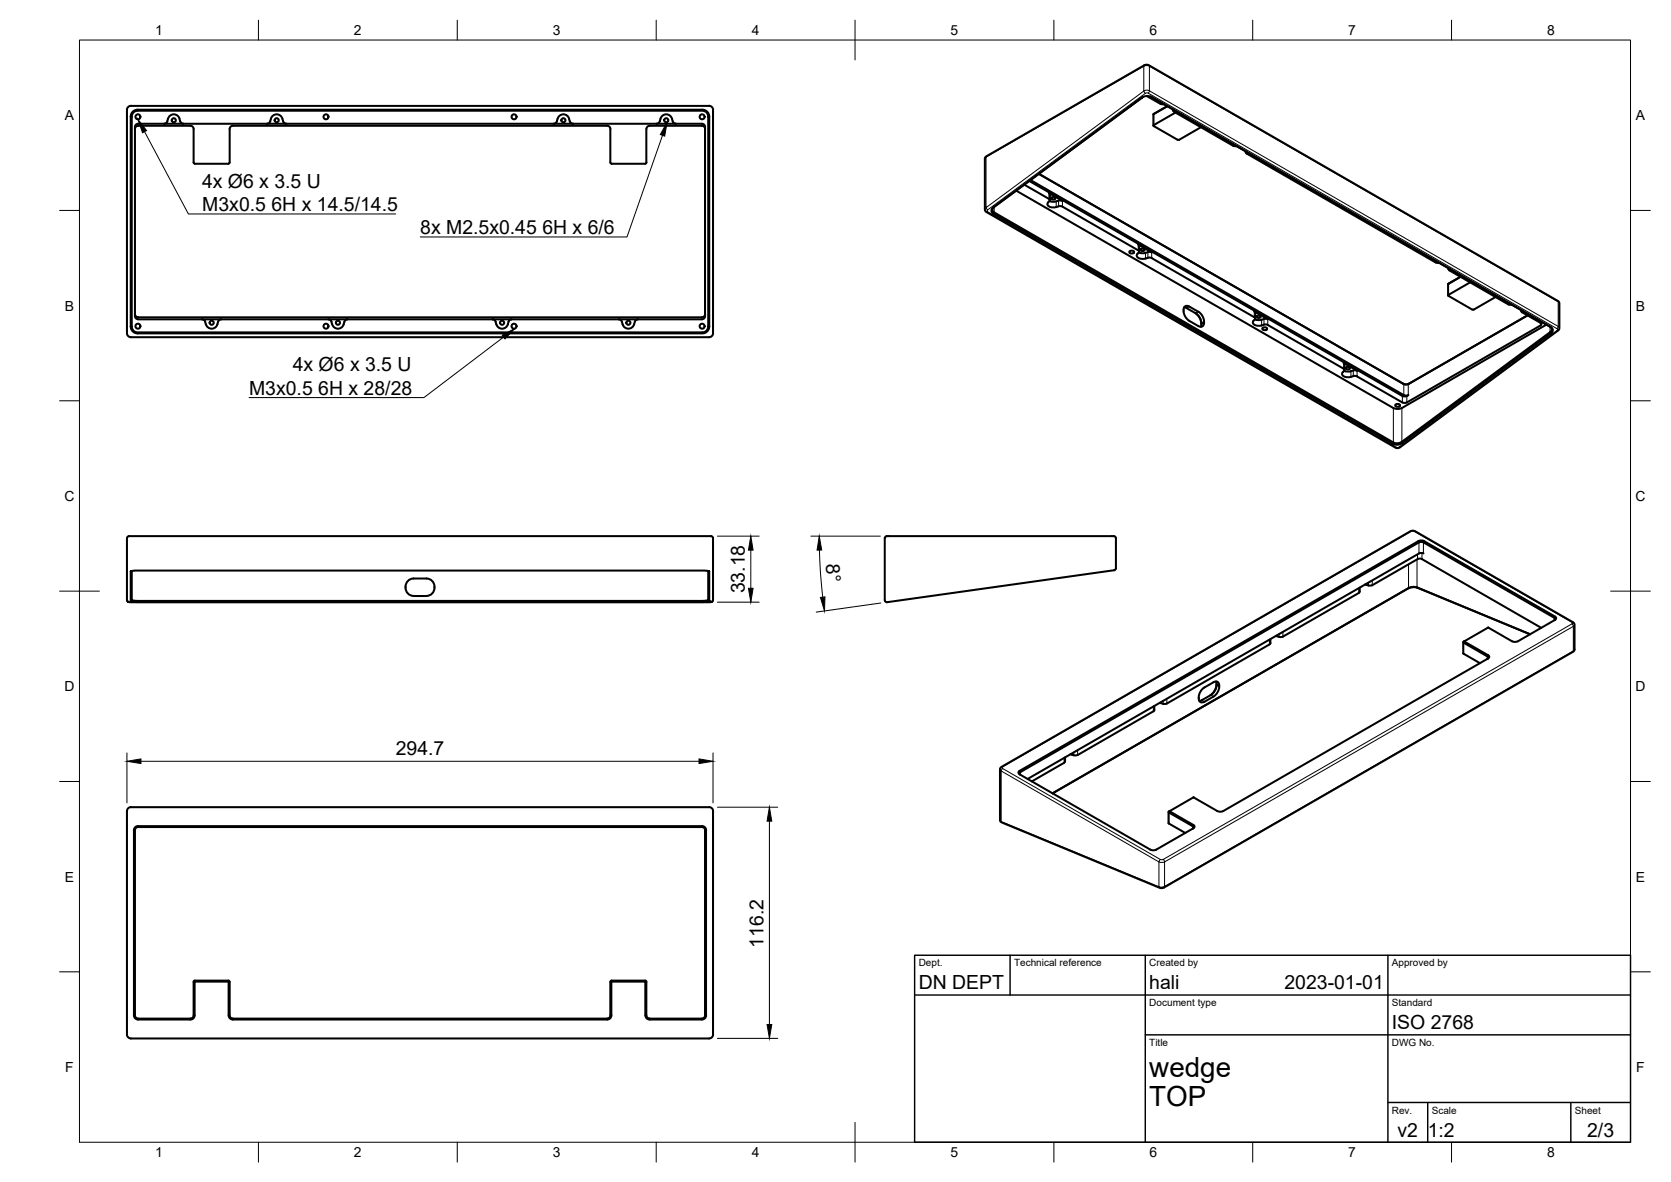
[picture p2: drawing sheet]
<svg xmlns="http://www.w3.org/2000/svg" width="420mm" height="297mm" viewBox="0 0 420 297" stroke-linecap="round" stroke-linejoin="round" font-family="sans-serif">
<!-- layer: Visible -->
<g fill="none" stroke="#000" stroke-width=".51">
<path d="M32.2 26.9l.7-.3h145.4a1.01 1.01 0 0 1 1 1v56.1a1.01 1.01 0 0 1-1 1h-145.4a1.01 1.01 0 0 1-1-1v-56.1zM33.4 28.1l1.1-.5h142.2l.5 .1 .9 .7 .2 .8-.1 53.5-.6 .7-.9 .4h-142.2l-.5-.1-.8-.6-.3-.9v-53zM33.6 28.2l.8-.4 142.7 .1 .7 .6 .3 .6-.1 53.5-.5 .6-.8 .3h-142.2l-.5-.1-.6-.4-.3-.8v-53.1zM33.9 31.9v47.5a.79 .79 0 0 0 .8 .8M41.3 31.1l.3-.1a1.16 1.16 0 0 0 .6-1.1 1.59 1.59 0 0 1 1.9-1.1 1.59 1.59 0 0 1 1.2 1.7l.3 .4 .5 .2M48.7 32.4a.79 .79 0 0 0-.8-.8h-13.2a.79 .79 0 0 0-.8 .8M48.7 32.4v8.4M57.7 32.4v8.4M71.2 30.5a1.63 1.63 0 0 0-1.6-1.8 1.63 1.63 0 0 0-1.7 1.8l-.2 .4-.5 .2M71.2 30.5l.3 .4 .5 .2M140.2 29.9a1.2 1.2 0 0 1-.7 1.1l-.3 .1M140.2 29.8a1.56 1.56 0 0 1 1.8-1 1.56 1.56 0 0 1 1.3 1.7l.3 .4 .4 .2"/>
<path d="M153.5 32.4v8.4M153.5 32.4a.79 .79 0 0 0-.8-.8h-94.2a.79 .79 0 0 0-.8 .8M162.5 32.4v8.4M165.1 31.1l.3-.1a1.2 1.2 0 0 0 .7-1.1 1.57 1.57 0 0 1 1.8-1.1 1.57 1.57 0 0 1 1.2 1.7l.3 .4 .5 .2M177.3 31.9v47.5a.79 .79 0 0 1-.8 .8M177.3 31.9a.79 .79 0 0 0-.8-.8h-141.8a.79 .79 0 0 0-.8 .8M177.3 32.4a.79 .79 0 0 0-.8-.8h-13.2a.79 .79 0 0 0-.8 .8M247.8 39.4l39.9-23 .4-.1 .7 .1 103 59.3 .3 .5v6.5l-.3 .3-39.8 29.4-1 .2-103.1-59.4-.3-.5v-12.9zM287.1 24.6h.1M287.3 24.4l-37.5 27.7-.5 .7 .1 .6 101.2 58.3h1.3l.8-.4 37.2-27.5M288.4 24.1l3.4 2 .8 .1M289.3 24.3l100.6 57.9 .5 .7v.4l-.4 .5"/>
<path d="M289.5 24.4l-1.3-.3-1.1 .5M290.1 28.6l-.1 2.9M293.5 26.7l-3.4 1.9M294.9 27.5v.2M295 27.5l.1 .5 14.9 8.6M295.6 28.3l-5.6 3.2 6.2 3.7 5.8-3.2M310.1 36.6l.8 .1M313.2 38v.3M313.3 38.1l.2 .5M313.4 38.6l47.6 27.4M48.7 40.8l.3 .3M49 41.2h8.4"/>
<path d="M57.7 40.8l-.3 .3M153.5 40.8l.3 .3M153.8 41.2h8.4M162.5 40.8l-.3 .3M250 52l-.5 .6 .1 .5 .4 .3 100.4 57.8 .9 .2 1.1-.4M255.5 47.9l94.9 54.6M257.5 46.4l6.3 3.6 .1 .1v.4M258.8 45.5l93.8 54 .6 .1 .6-.1M259.1 45.2l93.9 54.1M261.2 43.7l91.8 52.8M263.6 50.9l-.2 .2a1.31 1.31 0 0 0 1.8 1l1-.3M263.9 50.5l-.4 .4"/>
<path d="M264 50.3v-1.5l-.2-.3 3.3 2-.9-.1M264.5 49.6h.5l.3 .3-.6 .3-.4-.3zM266.2 50.4l-1.3 .3-1-.2M266.2 51.8l.9 .1 19.1 11 .2 .2-.1 .3a4.1 4.1 0 0 0 2.8-.1l.5 .1-3.4-1.9 .2 .3v1.4M33.9 78.9a.79 .79 0 0 0 .8 .8M34.7 79.7h141.8M177.3 78.9a.79 .79 0 0 1-.8 .8M284.1 63.1a.68 .68 0 0 1 1.1 .3 .68 .68 0 0 1-.7 .3 .68 .68 0 0 1-.6-.4zM286 63.8l-.2 .3a1.31 1.31 0 0 0 1.9 .9h.4M286.3 63.5l-.3 .3M286.9 62.6l.5-.1 .4 .4-.6 .2-.4-.2zM288 65l.9-.3 .7 .1 25.8 14.9"/>
<path d="M297.8 77.2l.6 .2M298.4 77.4l2.2 1.3M299 77l2.3 1.3M299 77a.94 .94 0 0 0-1.1 0 .94 .94 0 0 0-.3 1.2l.2 .9 .8 1.2 2.7 1.6M300.5 78.7l1.1 1.2 .5 1.5M300.6 78.7l1.1 1.1 .3 .9 .1 .8M301.3 78.3l1 1.1 .5 1.4M315.4 78.3l3.4 1.9-.5-.1a4.1 4.1 0 0 1-2.8 .2l.1-.4-.2-.2M315.4 78.3l.2 .3v1.4M316.1 79.4l.5-.1 .4 .4-.6 .2-.4-.2zM361 66l.9 .1M364.1 71.4v2.8"/>
<path d="M364.2 67.4v.2M364.2 71.3l-.1 .1M364.2 74.1v.2l6 3.5M364.3 67.4l.1 .5 14.9 8.6 .9 .1M367.2 69.6l-3 1.7 .2-.1M369.7 71l-5.5 3.1M370.2 77.8h.4M376 74.6l-5.4 3.2M382.5 77.9v.3M382.5 78l.2 .5 4.6 2.6 .2 .5-33.8 19.5M384.1 79.3l-30 17.2M34.7 80.2h141.8"/>
<path d="M50.8 80.2l.7 .4 .3 .9M51.8 81.5a1.49 1.49 0 0 0 1.4 1.1 1.49 1.49 0 0 0 1.5-1.1M54.8 80.8l-.1 .7M55.6 80.2l-.5 .2-.3 .4M82.6 80.2l.6 .4 .3 .9M83.5 81.5a1.49 1.49 0 0 0 1.5 1.1 1.49 1.49 0 0 0 1.4-1.1M87.4 80.2l-.3 .1a1.26 1.26 0 0 0-.7 1.2M123.9 80.2l.4 .2 .3 .4M124.6 80.8l.2 .7M124.8 81.5a1.49 1.49 0 0 0 1.4 1.1 1.49 1.49 0 0 0 1.5-1.1M128.6 80.2l-.2 .1a1.21 1.21 0 0 0-.7 1.2M155.6 80.2l.5 .2 .3 .4"/>
<path d="M156.4 80.8l.1 .7M156.6 81.5a1.49 1.49 0 0 0 1.4 1.1 1.49 1.49 0 0 0 1.4-1.1M160.4 80.2l-.3 .1a1.21 1.21 0 0 0-.7 1.2M302.1 81.5l-.2 .6M302.7 80.8a.94 .94 0 0 1-.2 1.1 .94 .94 0 0 1-1.2 0M315.5 80.3l-.5 .6a1.31 1.31 0 0 0 1.9 1l1.2-.4 .7 .2 19 10.9 .2 .2v.4M317.6 82.3a.68 .68 0 0 1 1 .4 .68 .68 0 0 1-.7 .3 .68 .68 0 0 1-.5-.5zM338 93.2l-.5 .6a1.31 1.31 0 0 0 1.8 1l.4-.1M338.1 93v-1.5l-.3-.3 3.4 2M338.6 92.3l.5-.1 .3 .4-.6 .2-.4-.2zM341.2 94.6l11.4 6.5 .6 .2 .6-.2M341.2 94.6l-.7-.1-.8 .2"/>
<path d="M341.2 93.2l-.4-.2a4.2 4.2 0 0 1-2.8 .2M352.8 96.4l.8 .2 .7-.2M353 96.5l.6 .2 .5-.2M353 99.3l.6 .1 .5-.1-.4 .2M388.8 81.6l-36.3 20.9-.9 .3-1.2-.3M389.7 83.5l-37.2 27.5M389.7 83.5h.1M389.7 82.1l.5 .6-.1 .4-.4 .4M390 83.8h-.1M351 101.6a.68 .68 0 0 1 1 .4 .68 .68 0 0 1-.6 .3 .68 .68 0 0 1-.6-.5zM352.4 111h.1M32 135l.4-.3h146.4l.4 .3 .1 .2v15.7l-.2 .3-.6 .1h-146l-.4-.1-.2-.3z"/>
<path d="M356.6 136l-100.2 57.7M356.6 136l.8-.2 .7 .2M356.8 139.1l-98.4 56.7M356.8 139.1l.6-.2 .5 .2M358.1 136l33.1 19.1v.5l-.2 .2-9.3 5.3M32.9 143.6l1-.2h143.4l1 .2v7.5l-1.2 .2h-143l-1.2-.2zM33.1 143.5v7.3l1.4 .2h142.7l.9-.2v-7.3M104 145.4h3.2a2.2 2.2 0 0 1 2 2.2 2.2 2.2 0 0 1-2 2.2M104 149.8h3.2M104 145.4a2.2 2.2 0 0 0-2 2.2 2.2 2.2 0 0 0 2 2.2M222.5 150.8v-15.6l.1-.2 .4-.3h57.1l.4 .3 .1 7.8-.4 .5-57.2 8M222.5 150.8l.2 .4 .3 .1"/>
<path d="M341.7 149l-19.1 11-.7 .1-1.1-.3M341.9 147.7v1l-.2 .3M343.3 146.9h.2M343.5 146.9l.6 .2M345 147.1l11.4-6.6 .9-.1 30.2 17.4M345.1 147l-1 .1M356.5 147.7l-1.2-.1-1.3 .3-89.3 51.5M356.5 147.7h.1M356.5 147.7l28.2 11.7M384.7 159.4l-28.4-11.8-1.5-.1-90.2 51.9M390.8 155.2l-32.9-18.9-.8-.1-100.6 57.8-.2 .4 .2 .3M390.8 155.2l.2 .5-.2 .2"/>
<path d="M290 178.8l-19 10.9M290.2 177.4v1M290.3 178.4l-.3 .4M291.6 176.6l.8 .3M293.4 176.8l-.9 .1M304.4 174.7l-2.8 1.5M305.1 171.5l-2.3 1.3a2.84 2.84 0 0 0-1.1 3.5l.7 .2 .4-.2M305.1 171.4a.94 .94 0 0 1 1.2 .1 .94 .94 0 0 1 .3 1.1l-.2 .9-.9 1.3-2.7 1.6M305.7 171.3a2.92 2.92 0 0 1-1.2 3.3M305.9 172l-.5 1.5-1.1 1.2M319.4 160.6v1l-.2 .3-25.8 14.9M367.9 161.4l.1 2.9"/>
<path d="M368 164.3l4.1 2.4M368 161.2v.3l6 3.4 .2 .2-.2 .5M368.2 161.2l6 3.4 .2 .2v.5l-66.8 38.5-.8 .2-.7-.2M368.2 161.2l-.2 .1M368.2 161.2h.1M380.2 161.1l-6-3.4-6 3.5M380.2 161.1l.7 .2 .8-.2M251.6 192.9l103.4-59.5 .8 .1 39.8 22.9 .3 .4v6.5l-.3 .5-103.2 59.3h-.8l-39.9-16.5-.3-.5zM256.4 194.6l32.8 18.9M256.4 193.7l-.3 .4 .3 .5M267.8 190.3v1l-.2 .4-8.2 4.7M269.2 189.5l.8 .3"/>
<path d="M271 189.7l-1 .1M32.2 203.1l.7-.3h145.4a.97 .97 0 0 1 1 1v56.2a1.01 1.01 0 0 1-1 1h-145.4a1.01 1.01 0 0 1-1-1v-56.2zM34.7 207.6h141.8M34.7 207.6a1.05 1.05 0 0 0-1 1v46.6a1.05 1.05 0 0 0 1 1h13.2a1.05 1.05 0 0 0 1-1l.1-8.5h8.5v8.5a1.05 1.05 0 0 0 1 1h94.2a1.05 1.05 0 0 0 1-1M176.5 207.6a1.05 1.05 0 0 1 1 1v46.6a1.01 1.01 0 0 1-1 1h-13.2a1.05 1.05 0 0 1-1-1M293.8 206.8l.1 .2M293.8 204.1v2.7M293.9 204.2l6 3.4 .2 .4-.2 .2M293.9 207l4.1 2.3M293.9 203.9v.3M294.1 203.8v.1M294.1 203.9l5.9 3.4 .3 .2v.5l-9.6 5.5-.7 .2-.7-.2"/>
<path d="M294.1 203.8l-.2 .1M300.1 200.4l-6 3.4M300.1 200.4l6 3.4M153.5 246.7v8.5M153.5 246.7l.3-.3h8.4l.3 .3M153.5 255.2a.83 .83 0 0 1-.8 .8h-94.2a.79 .79 0 0 1-.8-.8v-8.5l-.3-.3-8.6 .1-.1 .2v8.5a.83 .83 0 0 1-.8 .8h-13.2a.79 .79 0 0 1-.8-.8v-46.6a.79 .79 0 0 1 .8-.8h141.8a.76 .76 0 0 1 .8 .8v46.6a.83 .83 0 0 1-.8 .8h-13.2a.79 .79 0 0 1-.8-.8M153.7 246.7v8.5M153.7 246.7h8.6M162.3 246.7v8.5M162.5 246.7v8.5"/>
<circle cx="34.7" cy="29.4" r=".62"/>
<circle cx="43.7" cy="30.2" r=".52"/>
<circle cx="69.6" cy="30.2" r=".52"/>
<circle cx="82" cy="29.4" r=".62"/>
<circle cx="129.3" cy="29.4" r=".62"/>
<circle cx="141.7" cy="30.2" r=".52"/>
<circle cx="167.5" cy="30.2" r=".52"/>
<circle cx="176.5" cy="29.4" r=".62"/>
<circle cx="34.7" cy="82" r=".62"/>
<circle cx="53.2" cy="81.1" r=".52"/>
<circle cx="82" cy="82" r=".62"/>
<circle cx="85" cy="81.1" r=".52"/>
<circle cx="126.2" cy="81.1" r=".52"/>
<circle cx="129.3" cy="82" r=".62"/>
<circle cx="158" cy="81.1" r=".52"/>
<circle cx="176.5" cy="82" r=".62"/>
</g>
<g fill="#000">
<circle cx="32.9" cy="151" r=".25"/>
<circle cx="178.3" cy="151" r=".25"/>
</g>
<!-- layer: Visible Narrow -->
<g fill="none" stroke="#000" stroke-width=".25">
<path d="M287.6 16.6l-39.7 22.9M287.6 16.6v6.3M287.6 16.6l.7-.1 .7 .1M287.7 16.4l-.1 .2M288.9 16.4l.1 .2M289 16.6v6.2l102.8 59.2M289 16.6l102.8 59.2v6.2M247.9 39.5l-.3 .4M248 39.3l-.1 .2M287.2 24.5l-.1 .1M287.6 22.9l-39.7 29.3v-12.7M287.6 22.9a1.39 1.39 0 0 1 1.4-.1 .54 .54 0 0 1-.8 .6 .47 .47 0 0 1-.6-.5z"/>
<path d="M288 23.5l-39.7 29.3M288.7 23.4l102.8 59.2M289.4 24.3l.1 .1M290.3 28.5l-.2 .1v2.8M247.6 52.6l.3-.4 .4 .6-.1 .3 .1 .1M248.3 53.2l102.8 59.2M248.3 53.2l-.3 .1M249.8 52.1l.2-.1v1.4l-.2 .3M250 52l-.2 .1M263.8 48.5v1.5M265.6 50.6v1.5M266.2 50.4v1.4"/>
<path d="M267.1 50.5v1.4M286.2 61.5v1.4M288 63.5v1.5M288.6 63.4v1.4M289.6 63.4v1.5M299 77l-.6 .4M301.3 78.3l-.7 .4M315.4 78.3v1.4M364.4 71.2l-.2 .1v2.8M391.7 75.6l.4 .6M302.7 80.8l-.6 .4M302.7 81.1l-.6 .4"/>
<path d="M317.2 80.4v1.4M317.8 80.2v1.4M318.8 80.2v1.5M337.8 91.2v1.5M339.7 93.3v1.4M340.3 93.1v1.4M341.2 93.2v1.4M352.6 99.5v1.6M352.8 96.4l.2 .1v2.8M353.7 99.5v1.6M354.3 96.4l-.2 .1v2.8M387.3 81.1v.7"/>
<path d="M389.9 82.2l-.2-.1v1.4l.2 .3M391.5 83l.2 .1M391.5 83.1l-39.7 29.3M391.5 82.6l.1 .1-.1 .4M391.8 82l-.3 .6M391.8 82l.3 .4M350.4 102.5v8.7l-.2 .3M351.1 112.4l-.3 .1M351.8 112.3l.3 .1M351.8 112.3l-.7 .1M352.4 111l.3 .3M352.5 111l.2 .3"/>
<path d="M352.5 102.5v8.5M354.6 133.5h.3l-102.9 59.4 .1 .2 39.7 22.9M354.9 133.5h.7M355.6 133.5l39.7 22.9 .2-.1M355.8 133.5h-.2M356.4 139.3v1.2M356.6 136l.2 .3v2.8M357.5 139v1.5M358.1 136l-.2 .3v2.8M321 159.7v.2M321.6 159.3v.8M322.6 158.8v1.2"/>
<path d="M341.7 147.8v1.2M343.5 146.7v.2M344.1 146.4v.7M345 145.8v1.3M354.2 141.8v6l-.2 .1M356.3 140.6v7l.2 .1-.2-.1M391 154.9l-.2 1M395.2 156.8l-102.7 59.2M395.3 156.8l.3 .6M395.3 156.4l.1 .1-.1 .3M395.6 157.4l-102.8 59.2M395.6 157.4v6.2"/>
<path d="M395.9 157l-.3 .4M290 177.5v1.3M291.8 176.5v.2M292.4 176.1v.8M293.4 175.6v1.2M302.2 176l.6 .4M304.4 174.7l.7 .4M305.9 171.9l.7 .4M305.9 172.2l.7 .4M319.2 160.7v1.3M368.2 161.2l-.2 .3v2.8M374.1 164.6l-.1 .3v.7"/>
<path d="M395.6 163.6l-102.8 59.2v-6.2M395.6 163.6l-.1 .2M395.9 163.2l-.3 .4M251.4 193.3l.3 .4M251.7 193.7v12.7l39.7 16.4M251.7 193.7l39.7 22.9M251.9 192.7h.2M252.1 193.1l-.3 .6M256.4 193.7l.1 1M267.6 190.5v1.2M269.4 189.4v.2M270 189.1v.7"/>
<path d="M271 188.5v1.2M251.4 206.1l.5 .6M291.4 216.6v6.2M291.4 216.6l.7 .2 .7-.2M292.5 216l.3 .6M292.5 216h-.2a.54 .54 0 0 0-.6 0 .54 .54 0 0 0-.3 .6M294.1 203.9l-.2 .3v2.8M300 207.3l-.1 1M291.4 222.8l.2 .3M292.8 222.8l-.1 .2M292.8 222.8l-.7 .2-.7-.2"/>
</g>
<!-- layer: Border -->
<g fill="none" stroke="#000" stroke-width=".25">
<path d="M20 10.1h390v276.9h-390zM65 5.1v5M115 5.1v5M165 5.1v5M215 5.1v10M265 5.1v5M315 5.1v5M365 5.1v5M15 52.9h5M410 52.9h5M15 100.7h5M410 100.7h5"/>
<path d="M15 148.6h10M405 148.6h10M15 196.4h5M410 196.4h5M15 244.2h5M410 244.2h5M65 287v5M115 287v5M165 287v5M215 282.1v9.9M265 287v5M315 287v5"/>
<path d="M365 287v5"/>
</g>
<!-- layer: TitleBlock -->
<path d="M230 240.1h180v46.9h-180zM230 250h180M254 240.1v9.9M288 240.1v46.9M349 240.1v46.9M288 260.1h122M349 277.1h61M359 277.1v9.9M395 277.1v9.9" fill="none" stroke="#000" stroke-width=".36"/>
<!-- layer: FD_Dimensions -->
<path d="M180.4 134.7h10.5M188.8 138.2v9.6M203.9 134.7h17.5M206 138.2l.3 6 .6 5.9M180.4 151.3h10.5M221.5 151.5l-16.3 2.3M31.9 189.2v12.6M35.4 191.3h140.4M179.3 189.2v12.6M180.4 202.8h15.2M193.5 206.4v51.1M180.4 260.9h15.2" fill="none" stroke="#000" stroke-width=".25"/>
<path d="M188.8 134.7l.6 3.5h-1.2zM206 134.7l.6 3.5h-1.2zM188.2 147.8h1.2l-.6 3.5zM206.3 150.1l1.1-.1-.1 3.5zM31.9 191.3l3.5-.6v1.2zM175.8 190.7l3.5 .6-3.5 .6zM193.5 202.8l.6 3.6h-1.2zM192.9 257.5h1.2l-.6 3.4z" fill="#000" stroke="#000" stroke-width=".25"/>
<!-- layer: Hole Notes -->
<path d="M34.7 30l2.2 2.8-1.1 .6zM167.7 30.7l-.6 3.5-1.1-.4zM126.3 84.2l3.1-1.6-2.4 2.6z" fill="#000" stroke="#000" stroke-width=".25"/>
<path d="M36.3 33.1l11.1 20.7h52.1M166.6 34l-9 25.5h-51.9M126.6 84.7l-20 15.2h-44" fill="none" stroke="#000" stroke-width=".25"/>
<g font-size="7">
<text x="289" y="270.6">wedge</text>
<text x="289" y="278.1">TOP</text>
</g>
<g font-size="4.9">
<text x="50.8" y="47.2">4x Ø6 x 3.5 U</text>
<text x="50.9" y="53.1">M3x0.5</text>
<text x="68.3" y="53.1">6H x 14.5/14.5</text>
<text x="105.7" y="58.9">8x M2.5x0.45</text>
<text x="136.4" y="58.9">6H x 6/6</text>
<text x="73.6" y="93.3">4x Ø6 x 3.5 U</text>
<text x="62.6" y="99.2">M3x0.5</text>
<text x="80" y="99.2">6H x 28/28</text>
<text x="207.6" y="141.8" transform="rotate(86 207.6 141.8)">8°</text>
<text x="187.3" y="149.1" transform="rotate(-90 187.3 149.1)">33.18</text>
<text x="99.5" y="189.9">294.7</text>
<text x="192" y="238.2" transform="rotate(-90 192 238.2)">116.2</text>
<text x="231" y="248.5">DN DEPT</text>
<text x="289" y="248.5">hali</text>
<text x="323" y="248.5">2023-01-01</text>
<text x="350" y="258.6">ISO 2768</text>
<text x="351.4" y="285.7">v2</text>
<text x="359" y="285.7">1:2</text>
<text x="399.1" y="285.7">2/3</text>
</g>
<g font-size="3.5">
<text x="39" y="8.8">1</text>
<text x="89" y="8.8">2</text>
<text x="139" y="8.8">3</text>
<text x="189" y="8.8">4</text>
<text x="239" y="8.8">5</text>
<text x="289" y="8.8">6</text>
<text x="339" y="8.8">7</text>
<text x="389" y="8.8">8</text>
<text x="16.3" y="30.2">A</text>
<text x="411.3" y="30.2">A</text>
<text x="16.3" y="78">B</text>
<text x="411.3" y="78">B</text>
<text x="16.2" y="125.9">C</text>
<text x="411.2" y="125.9">C</text>
<text x="16.2" y="173.7">D</text>
<text x="411.2" y="173.7">D</text>
<text x="16.3" y="221.6">E</text>
<text x="411.3" y="221.6">E</text>
<text x="16.4" y="269.4">F</text>
<text x="411.4" y="269.4">F</text>
<text x="39" y="290.8">1</text>
<text x="89" y="290.8">2</text>
<text x="139" y="290.8">3</text>
<text x="189" y="290.8">4</text>
<text x="239" y="290.8">5</text>
<text x="289" y="290.8">6</text>
<text x="339" y="290.8">7</text>
<text x="389" y="290.8">8</text>
</g>
<g font-size="2.5">
<text x="231" y="242.9">Dept.</text>
<text x="255" y="242.9">Technical reference</text>
<text x="289" y="242.9">Created by</text>
<text x="350" y="242.9">Approved by</text>
<text x="289" y="252.8">Document type</text>
<text x="350" y="252.8">Standard</text>
<text x="289" y="262.9">Title</text>
<text x="350" y="262.9">DWG No.</text>
<text x="350" y="279.9">Rev.</text>
<text x="360" y="279.9">Scale</text>
<text x="396" y="279.9">Sheet</text>
</g>
</svg>
